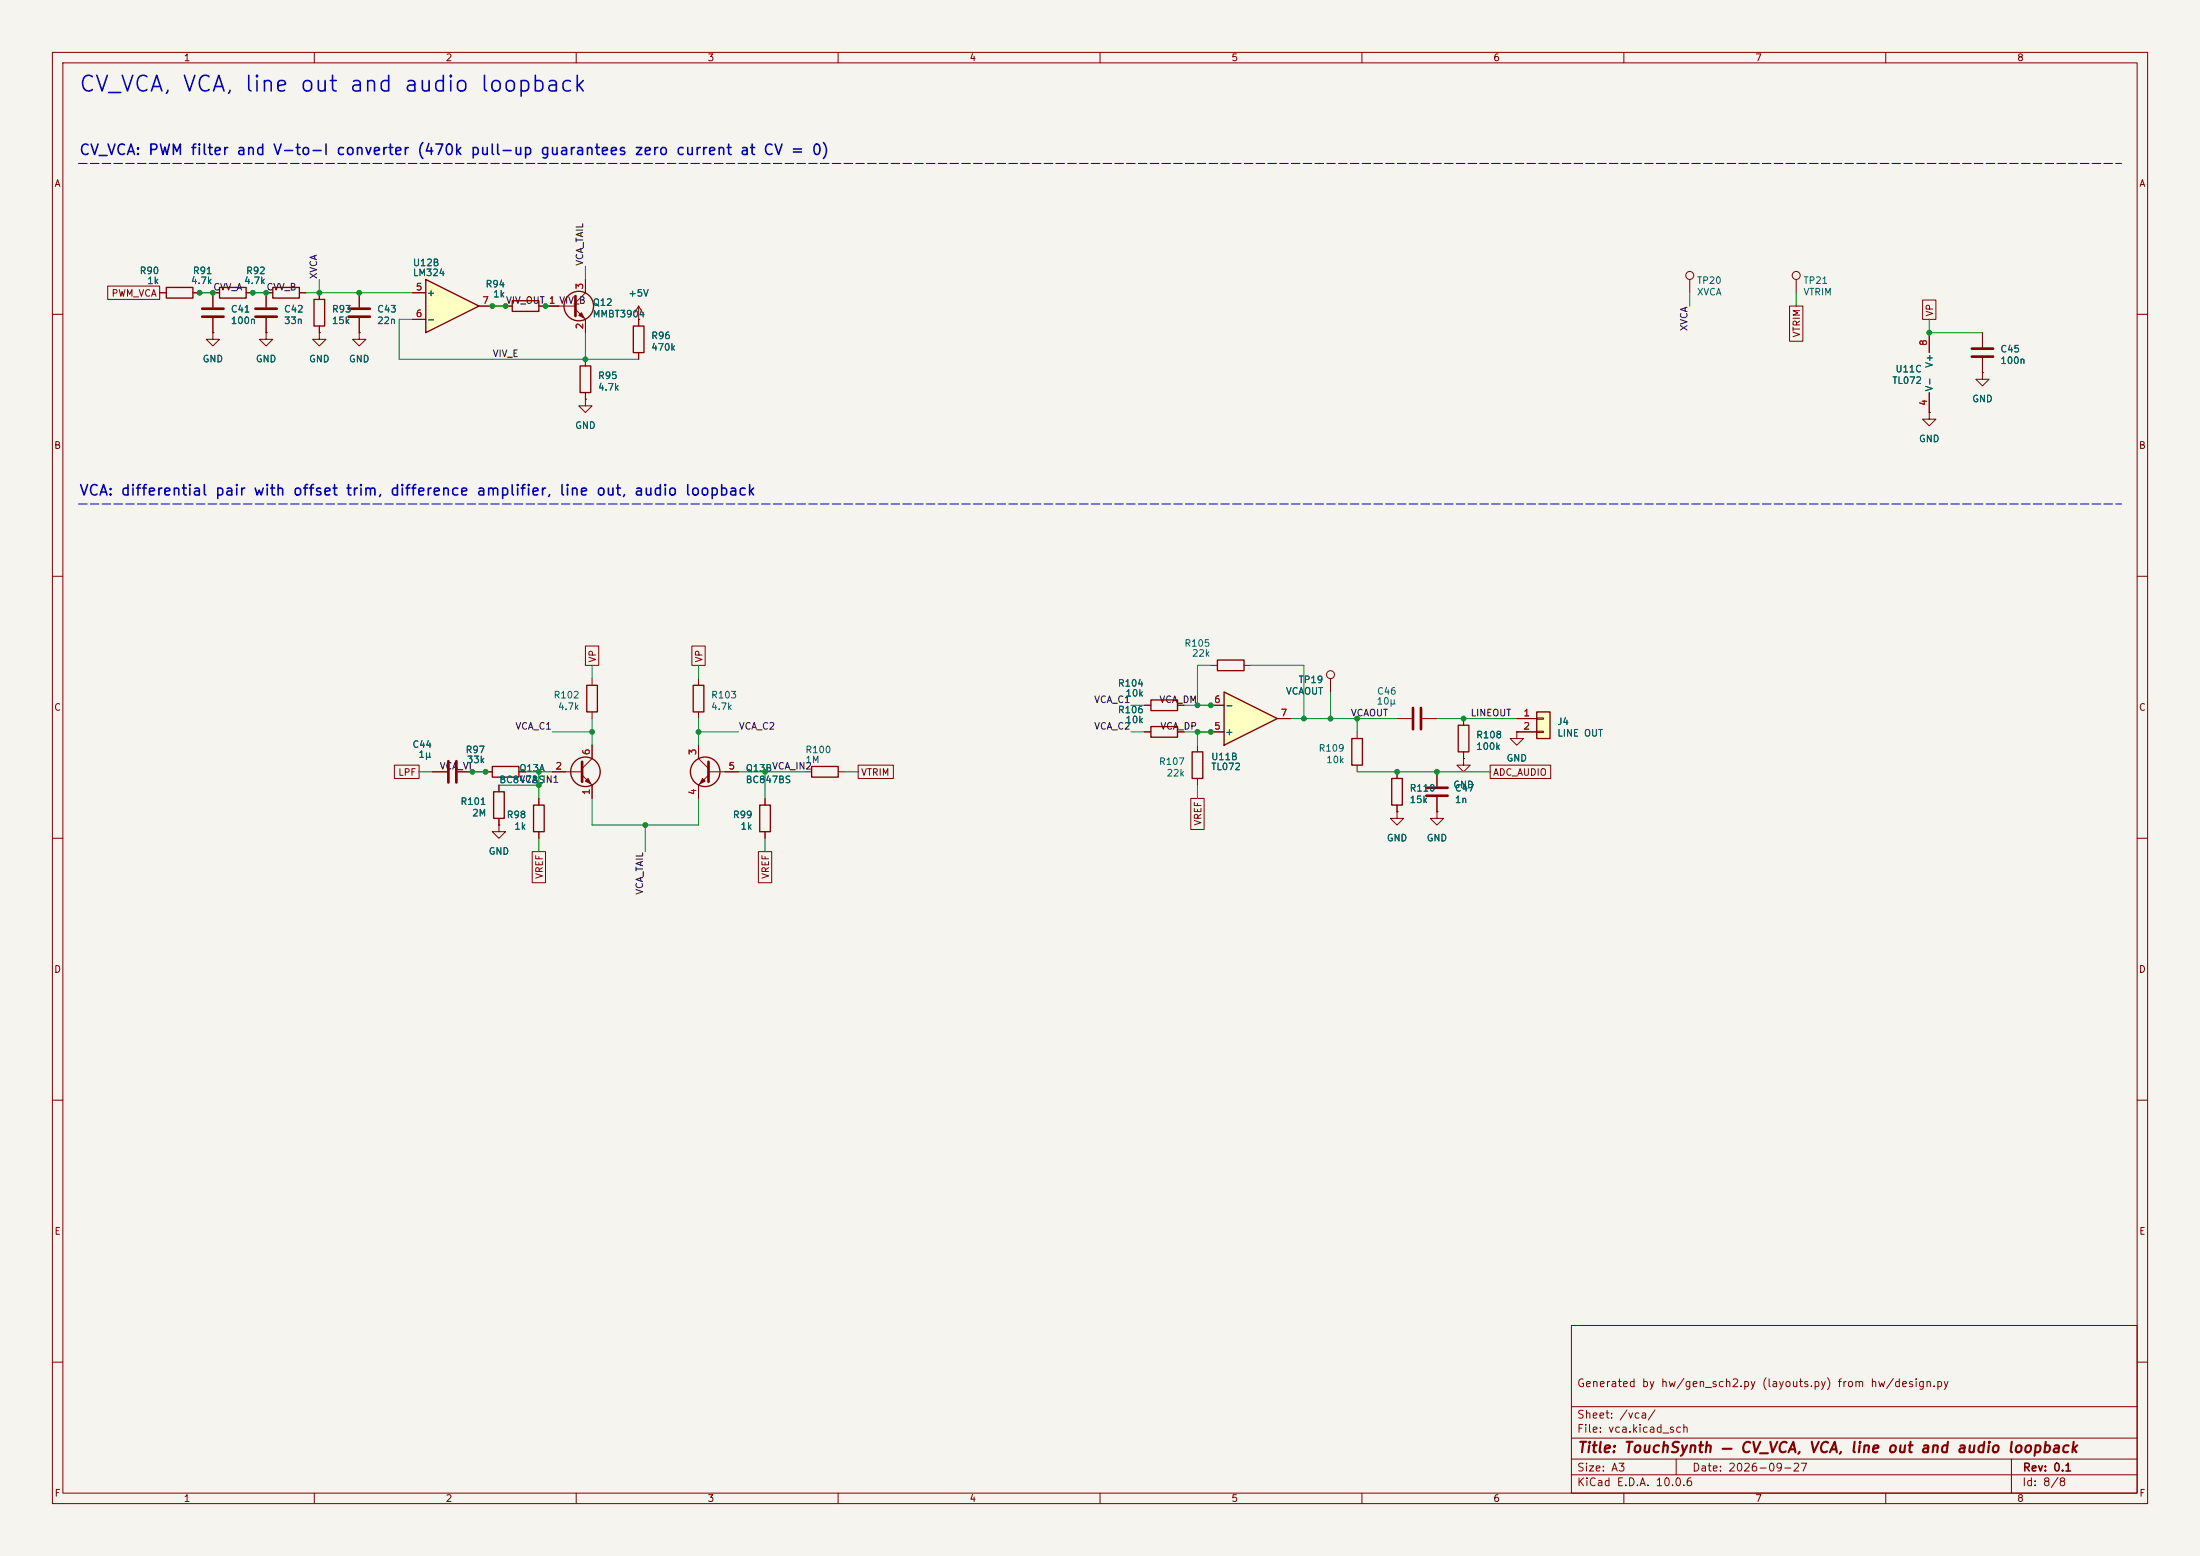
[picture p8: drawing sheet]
<svg xmlns="http://www.w3.org/2000/svg" width="420mm" height="297mm" viewBox="0 0 420 297" stroke-linecap="round" stroke-linejoin="round" font-family="sans-serif">
<path d="M0 0h420v297h-420z" fill="#f5f4ef" stroke="#f5f4ef" stroke-width=".19"/>
<g fill="none" stroke="#840000" stroke-width=".19">
<path d="M10 10h400v277h-400zM12 12h396v273h-396zM60 10v2M110 10v2M160 10v2M210 10v2M260 10v2M310 10v2M360 10v2M40.6 55.9v2.8M68.6 55.9v2.8M10 60h2"/>
<path d="M40.6 63.5v1.3h1.3l-1.3 1.2-1.2-1.2h1.2M40.6 63.5h.1M40.6 60.7v2.8M50.8 63.5v1.3h1.3l-1.3 1.2-1.3-1.2h1.3M50.8 63.5h.1M68.6 60.7v2.8M368.3 63.5v3.8M368.3 74.9v3.8M408 60h2M10 110h2M408 110h2M279.4 137.2v1.2"/>
<path d="M10 160h2M95.2 157.5v1.3h1.3l-1.3 1.2-1.2-1.2h1.2M95.2 157.5h.1M228.6 142.2v1.3M228.6 148.6v1.3M279.4 144.8v1.3h1.3l-1.3 1.2-1.3-1.2h1.3M279.4 144.8h.1M279.4 143.5v1.3M408 160h2M10 210h2M408 210h2M300 253h108v32h-108z"/>
<path d="M10 260h2M300 278.5h108M300 274.5h108M300 268.5h108M320 278.5v3M384 278.5v6.5M408 260h2M60 285v2M110 285v2M160 285v2M210 285v2M260 285v2"/>
<path d="M300 281.5h108M310 285v2M360 285v2"/>
</g>
<path d="M278.4 138.4h2v5.1h-2zM227.6 143.5h2v5.1h-2z" fill="none" stroke="#840000" stroke-width=".25"/>
<path d="M38.6 58.9h4.1M66.5 58.9h4.1M38.6 60.5h4.1M66.5 60.5h4.1" fill="none" stroke="#840000" stroke-width=".51"/>
<path d="M81.3 53.3l10.1 5.1-10.1 5.1z" fill="#ffffc2"/>
<g fill="none" stroke="#840000" stroke-width=".25">
<path d="M31.7 54.9h5.1v2h-5.1zM41.9 54.9h5.1v2h-5.1zM52.1 54.9h5v2h-5zM59.9 57.2h2.1v5h-2.1zM81.3 53.3l10.1 5.1-10.1 5.1zM97.8 57.4h5.1v2h-5.1zM112 130.8h2v5.1h-2zM219.7 138.7h5.1v2h-5.1zM219.7 133.6h5.1v2h-5.1zM258.1 141h2v5.1h-2zM265.7 148.6h2v5.1h-2z"/>
<circle cx="111.8" cy="147.3" r="2.82"/>
<circle cx="134.6" cy="147.3" r="2.82"/>
</g>
<g fill="none" stroke="#840000" stroke-width=".19">
<path d="M30.5 55.9h1.2M36.8 55.9h1.3M40.6 55.9h1.3M47 55.9h1.3M52.1 55.9h-1.3v2.8M57.1 55.9h1.3M61 55.9v1.3M78.7 55.9h2.6M91.4 58.4h2.6M96.5 58.4h1.3M102.9 58.4h1.2M322.6 53.3v2.6"/>
<path d="M342.9 53.3v2.6M50.8 60.7v2.8M61 63.5v1.3h1.2l-1.2 1.2-1.3-1.2h1.3M61 63.5h.1M61 62.2v1.3M68.6 63.5v1.3h1.2l-1.2 1.2-1.3-1.2h1.3M68.6 63.5h.1M78.7 61h2.6M368.3 78.7v1.3h1.3l-1.3 1.3-1.3-1.3h1.3M368.3 78.7h.1M113 129.5v1.3M113 135.9v1.3"/>
<path d="M218.4 139.7h1.3M218.4 134.6h1.3M224.8 139.7h1.3M224.8 134.6h1.3M259.1 139.7v1.3M266.7 137.2h2.8M271.5 137.2h2.8M105.4 147.3h5.7M111.1 148l1.9 1.9v2.5M113 142.2v2.6l-1.9 1.9M133.3 142.2v2.6l2 1.9M135.3 147.3h5.7"/>
<path d="M135.3 148l-2 1.9v2.5M259.1 146.1v1.2M266.7 154.9v1.3h1.3l-1.3 1.3-1.3-1.3h1.3M266.7 154.9h.1M266.7 147.3v1.3M266.7 153.7v1.2M274.3 154.9v1.3h1.3l-1.3 1.3-1.3-1.3h1.3M274.3 154.9h.1M274.3 147.3v2.8M274.3 152.1v2.8"/>
<circle cx="322.6" cy="52.6" r=".76"/>
<circle cx="342.9" cy="52.6" r=".76"/>
</g>
<path d="M48.8 58.9h4M48.8 60.5h4M269.7 135.1v4.1M271.3 135.1v4.1M111.1 145.4v3.8M135.3 145.4v3.8M272.3 150.4h4.1M272.3 151.9h4.1" fill="none" stroke="#840000" stroke-width=".51"/>
<g fill="#840000" stroke="#840000" stroke-width=".19">
<path d="M134.1 148.6l.5 .5-1 .5z"/>
<path d="M111.8 149.1l.5-.5 .5 1z"/>
</g>
<path d="M233.7 132.1l10.1 5.1-10.1 5z" fill="#ffffc2"/>
<path d="M233.7 132.1l10.1 5.1-10.1 5z" fill="none" stroke="#840000" stroke-width=".25"/>
<path d="M231.1 139.7h2.6M231.1 134.6h2.6M243.8 137.2h2.6" fill="none" stroke="#840000" stroke-width=".19"/>
<path d="M293.4 135.9h2.5v5.1h-2.5z" fill="#ffffc2"/>
<g fill="none" stroke="#840000" stroke-width=".25">
<path d="M110.7 69.9h2.1v5h-2.1zM120.9 62.2h2v5.1h-2zM132.3 130.8h2.1v5.1h-2.1zM232.4 126h5.1v2h-5.1zM293.4 135.9h2.5v5.1h-2.5zM94 146.3h5.1v2h-5.1zM94.2 151.1h2.1v5.1h-2.1zM101.9 153.7h2v5.1h-2zM145 153.7h2.1v5.1h-2.1zM154.9 146.3h5.1v2h-5.1z"/>
<circle cx="110.5" cy="58.4" r="2.82"/>
</g>
<g fill="none" stroke="#840000" stroke-width=".19">
<path d="M20.6 54.6h9.9v2.6h-9.9zM30.5 55.9h1.2M36.8 55.9h1.3M41.9 55.9h-1.3v2.8M47 55.9h1.3M52.1 55.9h-1.3v2.8M57.1 55.9h1.3M61 55.9v1.3M68.6 55.9v2.8M78.7 55.9h2.6M91.4 58.4h2.6M96.5 58.4h1.3"/>
<path d="M102.9 58.4h7M109.9 59.1l1.9 1.9v2.5M111.8 53.3v2.6l-1.9 1.9M121.9 58.4v3.8M121.9 58.4l-.7 1.3M121.9 58.4l.8 1.3M341.6 58.4h2.6v6.7h-2.6zM367 57.3h2.6v3.7h-2.6zM40.6 63.5h.1M40.6 60.7v2.8M50.8 63.5h.1M50.8 60.7v2.8"/>
<path d="M61 63.5h.1M61 62.2v1.3M68.6 63.5h.1M68.6 60.7v2.8M78.7 61h2.6M111.8 76.2v1.3h1.2l-1.2 1.2-1.3-1.2h1.3M111.8 76.2h.1M111.8 68.6v1.3M111.8 74.9v1.3M121.9 61h.1M121.9 67.3v1.3M368.3 78.7h.1"/>
<path d="M368.3 63.5v3.8M368.3 74.9v3.8M378.5 71.1v1.3h1.2l-1.2 1.3-1.3-1.3h1.3M378.5 71.1h.1M378.5 63.5v2.8M378.5 68.3v2.8M111.8 123.3h2.5v3.7h-2.5zM132.1 123.3h2.5v3.7h-2.5zM133.3 129.5v1.3M133.3 135.9v1.3M218.4 139.7h1.3M218.4 134.6h1.3"/>
<path d="M224.8 139.7h1.3M224.8 134.6h1.3M231.1 139.7h2.6M231.1 127h1.3M231.1 134.6h2.6M237.5 127h1.3M243.8 137.2h2.6M254 129.5v2.6M279.4 137.2v1.2M289.6 139.7v1.3h1.2l-1.2 1.2-1.3-1.2h1.3M289.6 139.7h.1M289.6 137.2h3.8"/>
<path d="M289.6 139.7h3.8M293.4 137h1.2v.3h-1.2zM293.4 139.6h1.2v.2h-1.2zM75.3 146h4.7v2.6h-4.7zM82.5 147.3h2.8M87.4 147.3h2.8M92.7 147.3h1.3M95.2 157.5h.1M95.2 149.9v1.2M95.2 156.2v1.3M99.1 147.3h1.2M102.9 152.4v1.3"/>
<path d="M102.9 158.8v1.2M105.4 147.3h2.5M113 142.2v2.6M113 149.9v2.5M133.3 142.2v2.6M133.3 149.9v2.5M138.4 147.3h2.6M146 152.4v1.3M146 158.8v1.2M153.7 147.3h1.2M160 147.3h1.3M163.8 146h6.7v2.6h-6.7z"/>
<path d="M227.3 152.4h2.6v5.9h-2.6zM266.7 154.9h.1M266.7 147.3v1.3M266.7 153.7v1.2M274.3 154.9h.1M274.3 147.3v2.8M274.3 152.1v2.8M279.4 144.8h.1M279.4 143.5v1.3M284.5 146h11.5v2.6h-11.5zM101.6 162.6h2.5v5.9h-2.5zM144.8 162.6h2.5v5.9h-2.5z"/>
<circle cx="254" cy="128.8" r=".76"/>
</g>
<path d="M109.9 56.5v3.8M376.4 66.5h4.1M376.4 68.1h4.1M85.6 145.3v4.1M87.1 145.3v4.1" fill="none" stroke="#840000" stroke-width=".51"/>
<path d="M110.5 60.2l.5-.5 .5 1z" fill="#840000" stroke="#840000" stroke-width=".19"/>
<path d="M15 31.2h390M15 96.2h390" fill="none" stroke="#0000c2" stroke-width=".19" stroke-dasharray="1.6 .6"/>
<g fill="none" stroke="#009600" stroke-width=".19">
<path d="M38.1 55.9h2.5M48.3 55.9h2.5M58.4 55.9h20.3M61 53.3v2.6M94 58.4h2.5M104.1 58.4h2.6M111.8 50.8v2.5M322.6 55.9v2.5M342.9 55.9v2.5M78.7 61h-2.5v7.6h45.7M111.8 63.5v5.1M368.3 61v2.5h10.2"/>
<path d="M105.4 139.7h7.6M113 127v2.5M113 137.2v5M133.3 139.7h7.7M133.3 127v2.5M133.3 137.2v5M215.9 139.7h2.5M215.9 134.6h2.5M226.1 139.7h5M226.1 134.6h5M228.6 139.7v2.5M231.1 127h-2.5v7.6"/>
<path d="M238.8 127h10.1v10.2M246.4 137.2h20.3M254 132.1v5.1M259.1 137.2v2.5M274.3 137.2h15.3M80 147.3h2.5M90.2 147.3h2.5M95.2 149.9h7.7M100.3 147.3h5.1M102.9 147.3v5.1M113 152.4v5.1h20.3v-5.1M123.2 157.5v5.1"/>
<path d="M141 147.3h12.7M146 147.3v5.1M161.3 147.3h2.5M228.6 149.9v2.5M259.1 147.3h25.4M102.9 160v2.6M146 160v2.6"/>
</g>
<g fill="#009600" stroke="#009600" stroke-width=".19">
<circle cx="48.3" cy="55.9" r=".46"/>
<circle cx="40.6" cy="55.9" r=".46"/>
<circle cx="68.6" cy="55.9" r=".46"/>
<circle cx="50.8" cy="55.9" r=".46"/>
<circle cx="61" cy="55.9" r=".46"/>
<circle cx="38.1" cy="55.9" r=".46"/>
<circle cx="231.1" cy="139.7" r=".46"/>
<circle cx="228.6" cy="134.6" r=".46"/>
<circle cx="228.6" cy="139.7" r=".46"/>
<circle cx="231.1" cy="134.6" r=".46"/>
<circle cx="254" cy="137.2" r=".46"/>
<circle cx="248.9" cy="137.2" r=".46"/>
<circle cx="123.2" cy="157.5" r=".46"/>
<circle cx="92.7" cy="147.3" r=".46"/>
<circle cx="90.2" cy="147.3" r=".46"/>
<circle cx="146" cy="147.3" r=".46"/>
<circle cx="133.3" cy="139.7" r=".46"/>
<circle cx="279.4" cy="137.2" r=".46"/>
<circle cx="368.3" cy="63.5" r=".46"/>
<circle cx="259.1" cy="137.2" r=".46"/>
<circle cx="274.3" cy="147.3" r=".46"/>
<circle cx="266.7" cy="147.3" r=".46"/>
<circle cx="111.8" cy="68.6" r=".46"/>
<circle cx="104.1" cy="58.4" r=".46"/>
<circle cx="96.5" cy="58.4" r=".46"/>
<circle cx="94" cy="58.4" r=".46"/>
<circle cx="102.9" cy="147.3" r=".46"/>
<circle cx="102.9" cy="149.9" r=".46"/>
<circle cx="113" cy="139.7" r=".46"/>
</g>
<text font-size="3" fill="#0000c2" x="14.9" y="18.3">CV_VCA, VCA, line out and audio loopback</text>
<g font-size="2" fill="#0000c2">
<text x="15" y="30.1">CV_VCA: PWM filter and V-to-I converter (470k pull-up guarantees zero current at CV = 0)</text>
<text x="15" y="95.1">VCA: differential pair with offset trim, difference amplifier, line out, audio loopback</text>
</g>
<text font-size="2" fill="#840000" x="301" y="277.8">Title: TouchSynth — CV_VCA, VCA, line out and audio loopback</text>
<g font-size="1.5" fill="#840000">
<text x="300.9" y="265.1">Generated by hw/gen_sch2.py (layouts.py) from hw/design.py</text>
<text x="300.9" y="273.8">File: vca.kicad_sch</text>
<text x="300.9" y="271.1">Sheet: /vca/</text>
<text x="300.9" y="281.2">Size: A3</text>
<text x="322.9" y="281.2">Date: 2026-09-27</text>
<text x="386" y="281.2">Rev: 0.1</text>
<text x="300.9" y="284">KiCad E.D.A. 10.0.6</text>
<text x="385.9" y="284">Id: 8/8</text>
</g>
<g font-size="1.3" fill="#840000">
<text x="35" y="12">1</text>
<text x="85" y="12">2</text>
<text x="135" y="12">3</text>
<text x="185" y="12">4</text>
<text x="235" y="12">5</text>
<text x="285" y="12">6</text>
<text x="335" y="12">7</text>
<text x="385" y="12">8</text>
<text x="10.3" y="36">A</text>
<text x="408.3" y="36">A</text>
<text x="21.2" y="56.9">PWM_VCA</text>
<text x="344" y="64.5" transform="rotate(-90 344 64.5)">VTRIM</text>
<text x="369.4" y="60.5" transform="rotate(-90 369.4 60.5)">VP</text>
<text x="10.2" y="86">B</text>
<text x="408.2" y="86">B</text>
<text x="114.1" y="126.6" transform="rotate(-90 114.1 126.6)">VP</text>
<text x="134.4" y="126.6" transform="rotate(-90 134.4 126.6)">VP</text>
<text x="10.2" y="136">C</text>
<text x="408.2" y="136">C</text>
<text x="75.9" y="148.4">LPF</text>
<text x="164.3" y="148.4">VTRIM</text>
<text x="284.9" y="148.4">ADC_AUDIO</text>
<text x="229.7" y="157.7" transform="rotate(-90 229.7 157.7)">VREF</text>
<text x="103.9" y="167.9" transform="rotate(-90 103.9 167.9)">VREF</text>
<text x="147.1" y="167.9" transform="rotate(-90 147.1 167.9)">VREF</text>
<text x="10.2" y="186">D</text>
<text x="408.2" y="186">D</text>
<text x="10.3" y="236">E</text>
<text x="408.3" y="236">E</text>
<text x="10.3" y="286">F</text>
<text x="35" y="287">1</text>
<text x="85" y="287">2</text>
<text x="135" y="287">3</text>
<text x="185" y="287">4</text>
<text x="235" y="287">5</text>
<text x="285" y="287">6</text>
<text x="335" y="287">7</text>
<text x="385" y="287">8</text>
<text x="408.3" y="286">F</text>
</g>
<g font-size="1.3" fill="#006464">
<text x="26.6" y="52.6">R90</text>
<text x="36.7" y="52.6">R91</text>
<text x="46.9" y="52.6">R92</text>
<text x="78.7" y="51.1">U12B</text>
<text x="78.7" y="53">LM324</text>
<text x="28" y="54.5">1k</text>
<text x="36.3" y="54.5">4.7k</text>
<text x="44" y="60">C41</text>
<text x="46.5" y="54.5">4.7k</text>
<text x="54.1" y="60">C42</text>
<text x="63.3" y="60">R93</text>
<text x="71.9" y="60">C43</text>
<text x="81.4" y="56.8">+</text>
<text x="92.6" y="55.2">R94</text>
<text x="94" y="57.1">1k</text>
<text x="113" y="58.7">Q12</text>
<text x="119.9" y="56.9">+5V</text>
<text x="323.9" y="54.5">TP20</text>
<text x="323.9" y="56.7">XVCA</text>
<text x="344.2" y="54.5">TP21</text>
<text x="344.2" y="56.7">VTRIM</text>
<text x="44" y="62.2">100n</text>
<text x="54.1" y="62.2">33n</text>
<text x="63.3" y="62.2">15k</text>
<text x="71.9" y="62.2">22n</text>
<text x="81.4" y="61.9">-</text>
<text x="113" y="60.9">MMBT3904</text>
<text x="124.2" y="65">R96</text>
<text x="38.6" y="69.5">GND</text>
<text x="48.7" y="69.5">GND</text>
<text x="58.9" y="69.5">GND</text>
<text x="66.5" y="69.5">GND</text>
<text x="124.2" y="67.2">470k</text>
<text x="361.7" y="71.4">U11C</text>
<text x="369.3" y="70.3" transform="rotate(-90 369.3 70.3)">V+</text>
<text x="381.8" y="67.6">C45</text>
<text x="381.8" y="69.8">100n</text>
<text x="114.1" y="72.7">R95</text>
<text x="114.1" y="74.9">4.7k</text>
<text x="361.1" y="73.6">TL072</text>
<text x="369.3" y="74.8" transform="rotate(-90 369.3 74.8)">V-</text>
<text x="376.4" y="77.1">GND</text>
<text x="109.7" y="82.2">GND</text>
<text x="366.2" y="84.7">GND</text>
<text x="226" y="123.7">R105</text>
<text x="227.5" y="125.6">22k</text>
<text x="213.3" y="131.4">R104</text>
<text x="247.8" y="130.7">TP19</text>
<text x="105.6" y="133.6">R102</text>
<text x="106.4" y="135.8">4.7k</text>
<text x="135.7" y="133.6">R103</text>
<text x="135.7" y="135.8">4.7k</text>
<text x="213.3" y="136.4">R106</text>
<text x="214.8" y="133.3">10k</text>
<text x="233.8" y="135.6">-</text>
<text x="245.4" y="132.9">VCAOUT</text>
<text x="262.7" y="134.8">10µ</text>
<text x="262.8" y="132.9">C46</text>
<text x="78.6" y="143.1">C44</text>
<text x="214.8" y="138.3">10k</text>
<text x="233.8" y="140.7">+</text>
<text x="251.6" y="143.8">R109</text>
<text x="281.7" y="141.2">R108</text>
<text x="281.7" y="143.4">100k</text>
<text x="297.2" y="138.7">J4</text>
<text x="297.2" y="140.9">LINE OUT</text>
<text x="79.8" y="145">1µ</text>
<text x="88.8" y="144.1">R97</text>
<text x="89" y="146">33k</text>
<text x="95.2" y="149.8">BC847BS</text>
<text x="99" y="147.6">Q13A</text>
<text x="142.3" y="147.6">Q13B</text>
<text x="142.3" y="149.8">BC847BS</text>
<text x="153.7" y="144.1">R100</text>
<text x="153.7" y="146">1M</text>
<text x="221.1" y="146.3">R107</text>
<text x="222.6" y="148.5">22k</text>
<text x="231.1" y="145.4">U11B</text>
<text x="231.1" y="147.3">TL072</text>
<text x="253.1" y="146">10k</text>
<text x="287.5" y="145.7">GND</text>
<text x="87.8" y="153.9">R101</text>
<text x="269" y="151.4">R110</text>
<text x="269" y="153.6">15k</text>
<text x="277.3" y="150.7">GND</text>
<text x="277.6" y="151.4">C47</text>
<text x="277.6" y="153.6">1n</text>
<text x="90" y="156.1">2M</text>
<text x="96.6" y="156.5">R98</text>
<text x="98.1" y="158.7">1k</text>
<text x="139.8" y="156.5">R99</text>
<text x="141.3" y="158.7">1k</text>
<text x="264.6" y="160.9">GND</text>
<text x="272.3" y="160.9">GND</text>
<text x="93.2" y="163.4">GND</text>
</g>
<g font-size="1.3" fill="#0f0f0f">
<text x="60.8" y="53.4" transform="rotate(-90 60.8 53.4)">XVCA</text>
<text x="111.6" y="50.8" transform="rotate(-90 111.6 50.8)">VCA_TAIL</text>
<text x="40.6" y="55.8">CVV_A</text>
<text x="50.8" y="55.8">CVV_B</text>
<text x="96.5" y="58.3">VIV_OUT 1 VIV_B</text>
<text x="322.5" y="63.3" transform="rotate(-90 322.5 63.3)">XVCA</text>
<text x="94" y="68.5">VIV_E</text>
<text x="208.8" y="134.5">VCA_C1</text>
<text x="221.2" y="134.5">VCA_DM</text>
<text x="257.8" y="137">VCAOUT</text>
<text x="280.6" y="137">LINEOUT</text>
<text x="98.3" y="139.6">VCA_C1</text>
<text x="140.9" y="139.6">VCA_C2</text>
<text x="208.8" y="139.6">VCA_C2</text>
<text x="221.4" y="139.6">VCA_DP</text>
<text x="83.8" y="147.2">VCA_VI</text>
<text x="99" y="149.7">VCA_IN1</text>
<text x="147.3" y="147.2">VCA_IN2</text>
<text x="123.1" y="170.9" transform="rotate(-90 123.1 170.9)">VCA_TAIL</text>
</g>
<g font-size="1.3" fill="#a90000">
<text x="79.3" y="55.7">5</text>
<text x="92" y="58.3">7</text>
<text x="104.7" y="58.3">1</text>
<text x="111.6" y="55.3" transform="rotate(-90 111.6 55.3)">3</text>
<text x="79.3" y="60.8">6</text>
<text x="111.6" y="63" transform="rotate(-90 111.6 63)">2</text>
<text x="368.2" y="66.1" transform="rotate(-90 368.2 66.1)">8</text>
<text x="368.2" y="77.6" transform="rotate(-90 368.2 77.6)">4</text>
<text x="231.7" y="134.5">6</text>
<text x="244.4" y="137">7</text>
<text x="290.7" y="137">1</text>
<text x="231.7" y="139.6">5</text>
<text x="290.7" y="139.6">2</text>
<text x="105.9" y="147.2">2</text>
<text x="112.9" y="144.2" transform="rotate(-90 112.9 144.2)">6</text>
<text x="133.2" y="144.2" transform="rotate(-90 133.2 144.2)">3</text>
<text x="139" y="147.2">5</text>
<text x="112.9" y="151.9" transform="rotate(-90 112.9 151.9)">1</text>
<text x="133.2" y="151.9" transform="rotate(-90 133.2 151.9)">4</text>
</g>
</svg>
